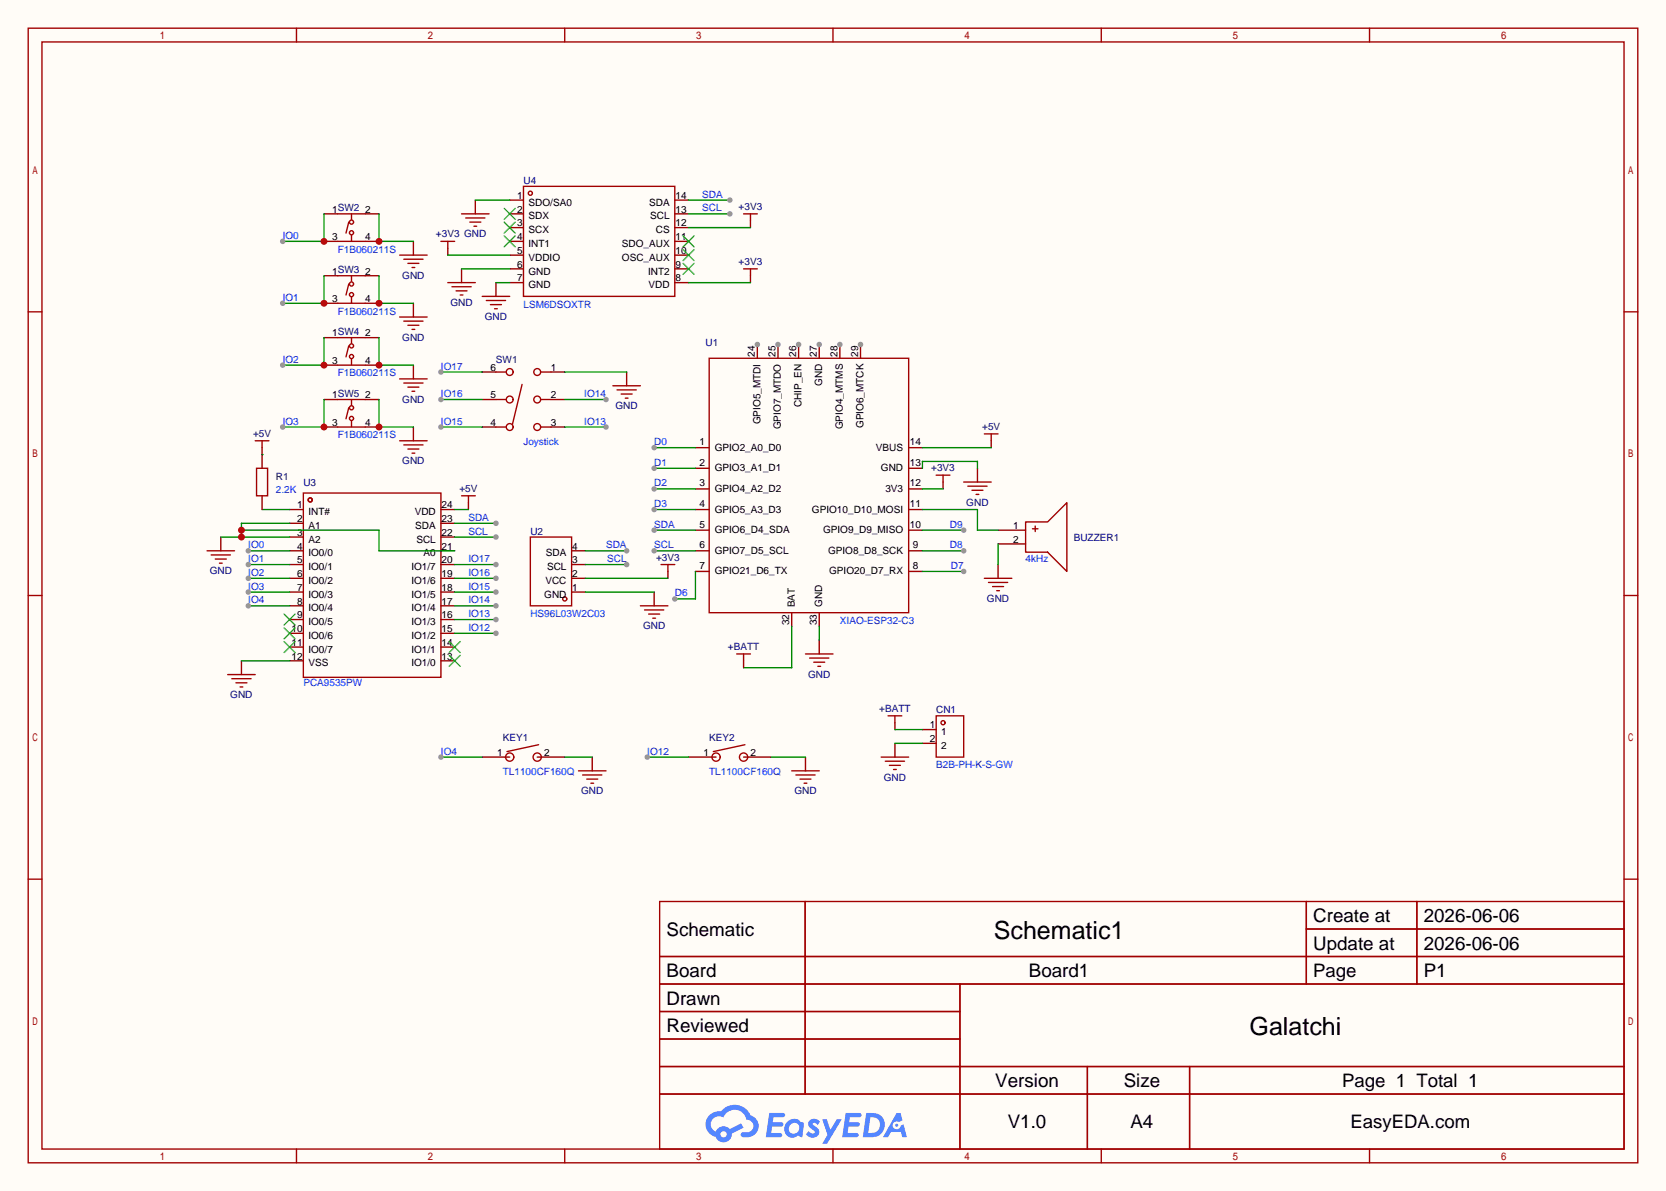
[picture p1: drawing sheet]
<svg xmlns="http://www.w3.org/2000/svg" width="308mm" height="220mm" viewBox="0 0 308 220" stroke-linecap="round" stroke-linejoin="round" font-family="sans-serif">
<path d="M0 0h307.6v220h-307.6z" fill="#fffcf7"/>
<g fill="none" stroke="#a10000" stroke-width=".25">
<path d="M5.2 5.2h297.2v209.6h-297.2zM7.7 7.7h292.1v204.5h-292.1zM54.7 5.2v2.5M104.3 5.2v2.5M153.8 5.2v2.5M203.3 5.2v2.5M252.9 5.2v2.5M5.2 57.6h2.5M299.8 57.6h2.6M5.2 110h2.5M299.8 110h2.6M5.2 162.4h2.5"/>
<path d="M121.8 166.5h178v45.7h-178zM121.8 176.7h178M148.7 166.5v35.6M241.2 166.5v15.2M241.2 171.6h58.6M261.6 166.5v15.2M299.8 162.4h2.6M121.8 181.7h178M121.8 186.8h55.4M121.8 197h178M121.8 191.9h55.4M177.2 181.7v30.5"/>
<path d="M200.8 197v15.2M219.6 197v15.2M54.7 212.2v2.6M104.3 212.2v2.6M121.8 202.1h178M153.8 212.2v2.6M203.3 212.2v2.6M252.9 212.2v2.6"/>
</g>
<g fill="#5487ff">
<path d="M149.5 206.9a1.3 1.3 0 0 1 1.9 .3l-.4 .6a.54 .54 0 0 0-1-.2l.2 .2a1.58 1.58 0 0 1 1 1.5 1.43 1.43 0 0 1-2.4 .2l.5-.6a.64 .64 0 0 0 .5 .5 .64 .64 0 0 0 .6-.3l-.1-.3a1.6 1.6 0 0 1-1.1-1.5z"/>
<path d="M151.8 206.7h.8l.7 2 1.2-2h.9l-2.7 4.5h-.9l1-1.6z"/>
<path d="M142 205.5h1.7a1.31 1.31 0 0 1 1.2 .2 .4 .4 0 0 1-.3 .6h-1.8l-.1 1h1.6a.4 .4 0 0 1 .3 .4 .4 .4 0 0 1-.4 .4h-1.6l-.2 1.2 .8-.1a1.23 1.23 0 0 1 1.2 .2 .39 .39 0 0 1-.4 .6h-2.6z"/>
<path d="M156.1 205.5h1.7a1.32 1.32 0 0 1 1.2 .2 .39 .39 0 0 1-.3 .6h-1.8l-.1 1h1.6a.4 .4 0 0 1 .4 .4 .4 .4 0 0 1-.5 .4h-1.6l-.2 1.1h.8a1.23 1.23 0 0 1 1.2 .2 .39 .39 0 0 1-.4 .6h-2.6z"/>
<path d="M165.5 205.6h.8l.3 1.3-.6 .3a.75 .75 0 0 0-1.1 .3 .75 .75 0 0 0 .5 1.1 .75 .75 0 0 0 .9-.7l.5-.3 .6 2.4h-.8l-.3-.9h-1.8l-.5 .9h-1z"/>
<path d="M159.9 205.6l-.6 4.4h1.4a2.27 2.27 0 0 0 2.7-2.3 2.27 2.27 0 0 0-2.7-2.1zM160.7 206.3a1.5 1.5 0 0 1 1.8 1.6 1.5 1.5 0 0 1-1.9 1.3h-.3z"/>
<path d="M145.4 207.2a1.62 1.62 0 0 0-.4 2.1 1.62 1.62 0 0 0 2 .6l.3-.2 .4 .2 .4 .1 .3-2.4-.1-.3-.5-.1a1.58 1.58 0 0 0-2.4 0zM146 207.7a.99 .99 0 0 1 1.6 .3 .99 .99 0 0 1-.9 1.4 .94 .94 0 0 1-1-.6 .94 .94 0 0 1 .3-1.1z"/>
<path d="M131 206a2.37 2.37 0 0 0 1.1 4 1.54 1.54 0 0 0 1.8 1 1.54 1.54 0 0 0 1.2-1.6l2.2-1.1-.5-.8-2.1 1a1.57 1.57 0 0 0-2.6 .5 1.5 1.5 0 0 1-.7-2.1 1.5 1.5 0 0 1 2.2-.5 2.23 2.23 0 0 1 2.3-1.4 2.23 2.23 0 0 1 2 1.8 1.16 1.16 0 0 1 1.2 1.1 1.16 1.16 0 0 1-1.1 1.2h-.7a.47 .47 0 0 0-.5 .4 .47 .47 0 0 0 .4 .5 2.23 2.23 0 0 0 2.2-.6 2.23 2.23 0 0 0 .5-2.3 2.16 2.16 0 0 0-1.3-1.1 3.2 3.2 0 0 0-5.5-.7l-1.1 .1zM133 209.5a.6 .6 0 0 1 1.2 0 .6 .6 0 0 1-1.2 0z"/>
<circle cx="165.6" cy="207.8" r=".28"/>
</g>
<path d="M139.8 63.6v2.6M128.4 82.7h2.5M128.4 86.5h2.5M128.4 90.3h2.5M128.4 94.1h2.5M128.4 97.9h2.5M128.4 101.7h2.5M128.4 105.5h2.5" fill="none" stroke="#870000" stroke-width=".25"/>
<circle cx="139.8" cy="63.6" r=".51" fill="#999"/>
<path d="M143.6 63.6v2.6" fill="none" stroke="#870000" stroke-width=".25"/>
<circle cx="143.6" cy="63.6" r=".51" fill="#999"/>
<path d="M147.4 63.6v2.6M146.2 113.2v2.5" fill="none" stroke="#870000" stroke-width=".25"/>
<circle cx="147.4" cy="63.6" r=".51" fill="#999"/>
<path d="M151.3 63.6v2.6" fill="none" stroke="#870000" stroke-width=".25"/>
<circle cx="151.3" cy="63.6" r=".51" fill="#999"/>
<path d="M155.1 63.6v2.6M151.3 113.2v2.5" fill="none" stroke="#870000" stroke-width=".25"/>
<circle cx="155.1" cy="63.6" r=".51" fill="#999"/>
<path d="M158.9 63.6v2.6" fill="none" stroke="#870000" stroke-width=".25"/>
<circle cx="158.9" cy="63.6" r=".51" fill="#999"/>
<g fill="none" stroke="#870000" stroke-width=".25">
<path d="M87.8 37v2.5M76.3 44.6v2.5M76.3 56v2.5M82.7 45.8v1.3M85.2 49.7v2.5M91.6 52.2v2.5M138.6 40.8v1.2M138.6 50.9v1.3M76.3 67.4v2.6M76.3 78.9v2.5M115.7 68.7v2.5M40.8 99.2v2.5"/>
<path d="M48.4 82.7v1.2M86.5 92.8v1.3M167.8 82.7h2.5M167.8 86.5h2.5M167.8 90.3h2.5M167.8 94.1h2.5M167.8 97.9h2.5M174.1 89v1.3M180.5 86.5v2.5M183 81.4v1.3M105.5 101.7h2.6M105.5 109.3h2.6"/>
<path d="M105.5 106.8h2.6M105.5 104.3h2.6M120.8 109.3v2.6M123.3 105.5v1.3M151.3 118.2v2.6M167.8 101.7h2.5M167.8 105.5h2.5M184.3 104.3v2.5M44.6 122v2.6M109.3 139.8v2.6M137.3 122v1.3M148.7 139.8v2.6"/>
<path d="M165.2 133.5v1.2M165.2 137.3v2.5"/>
</g>
<g fill="none" stroke="#a10000" stroke-width=".25">
<path d="M85.2 39.5h5.1M137.3 39.5h2.5M138.6 39.5v1.3M73.8 58.5h5.1M73.8 47.1h5.1M74.5 59.3h3.6M74.5 47.9h3.6M75.3 48.6h2M76.1 49.4h.5M81.4 44.6h2.5M82.7 52.2h5.1M82.7 44.6v1.2"/>
<path d="M83.4 53h3.6M84.2 53.7h2M85 54.5h.5M86 40.3h3.5M86.7 41h2.1M87.5 41.8h.5M89 54.7h5.1M89.8 55.5h3.5M90.6 56.3h2M91.3 57h.5M137.3 49.7h2.5M138.6 49.7v1.2"/>
<path d="M73.8 70h5.1M74.5 70.7h3.6M75.3 60.1h2M75.3 71.5h2M76.1 60.8h.5M76.1 72.3h.5M113.2 71.2h5M113.9 72h3.6M114.7 72.8h2M115.4 73.5h.6M130.9 66.2h36.9v47h-36.9zM47.1 81.4h2.6"/>
<path d="M48.4 81.4v1.3M73.8 81.4h5.1M74.5 82.2h3.6M75.3 82.9h2M76.1 83.7h.5M85.2 91.6h2.6M86.5 91.6v1.2M97.9 99.2h7.6v12.7h-7.6zM172.8 87.8h2.6M174.1 87.8v1.2M177.9 89h5.1M178.7 89.8h3.5"/>
<path d="M179.5 90.6h2M180.2 91.3h.5M181.7 80.1h2.6M183 80.1v1.3M38.2 101.7h5.1M39 102.5h3.5M39.8 103.3h2M40.5 104h.5M118.2 111.9h5.1M119 112.6h3.6M119.8 113.4h2M120.5 114.2h.5"/>
<path d="M122 104.3h2.6M123.3 104.3v1.2M181.7 106.8h5.1M182.5 107.6h3.6M183.3 108.3h2M184 109.1h.5M42 124.6h5.1M42.8 125.3h3.6M43.6 126.1h2M44.3 126.9h.5M136 120.8h2.6M137.3 120.8v1.2"/>
<path d="M148.7 120.8h5.1M149.5 121.5h3.5M150.2 122.3h2.1M151 123.1h.5M162.7 139.8h5.1M164 132.2h2.5M165.2 132.2v1.3M106.8 142.4h5.1M107.6 143.1h3.5M108.3 143.9h2.1M109.1 144.7h.5M146.2 142.4h5.1"/>
<path d="M146.9 143.1h3.6M147.7 143.9h2M148.5 144.7h.5M163.4 140.6h3.6M164.2 141.4h2M165 142.1h.5"/>
<circle cx="104.3" cy="110.6" r=".38"/>
</g>
<path d="M170.3 86.5v-1.3h10.2v1.3M170.3 82.7h12.7M170.3 90.3h3.8M108.1 109.3h12.7M108.1 106.8h15.2M108.1 104.3h7.6M146.2 115.7v7.6h-8.9M151.3 115.7v2.5" fill="none" stroke="#008700" stroke-width=".25"/>
<circle cx="115.7" cy="104.3" r=".51" fill="#999"/>
<g fill="none" stroke="#a10000" stroke-width=".25">
<path d="M91.6 68.7h1.7M91.6 73.8h1.7M91.6 78.9h1.7M96.4 71l-1.8 7.4M99.9 68.7h1.8M99.9 73.8h1.8M99.9 78.9h1.8M189.4 96.4h4l3.6-3.6v12.7l-3.6-3.5h-4zM190.6 97.7h1M191.1 97.2v1"/>
<circle cx="94.1" cy="73.8" r=".63"/>
<circle cx="94.1" cy="78.9" r=".63"/>
<circle cx="94.1" cy="68.7" r=".63"/>
<circle cx="99.2" cy="73.8" r=".63"/>
<circle cx="99.2" cy="78.9" r=".63"/>
<circle cx="99.2" cy="68.7" r=".63"/>
</g>
<path d="M89 68.7h2.6M89 73.8h2.6M89 78.9h2.6M101.7 68.7h2.6M101.7 73.8h2.6M101.7 78.9h2.6M184.3 97.9h5.1M184.3 100.5h5.1" fill="none" stroke="#870000" stroke-width=".25"/>
<path d="M104.3 68.7h11.4M120.8 94.1h7.6M170.3 94.1h10.2v3.8h3.8M184.3 100.5v3.8" fill="none" stroke="#008700" stroke-width=".25"/>
<circle cx="120.8" cy="94.1" r=".51" fill="#999"/>
<path d="M120.8 90.3h7.6" fill="none" stroke="#008700" stroke-width=".25"/>
<circle cx="120.8" cy="90.3" r=".51" fill="#999"/>
<path d="M120.8 86.5h7.6" fill="none" stroke="#008700" stroke-width=".25"/>
<circle cx="120.8" cy="86.5" r=".51" fill="#999"/>
<path d="M120.8 82.7h7.6" fill="none" stroke="#008700" stroke-width=".25"/>
<circle cx="120.8" cy="82.7" r=".51" fill="#999"/>
<path d="M170.3 105.5h7.6" fill="none" stroke="#008700" stroke-width=".25"/>
<circle cx="177.9" cy="105.5" r=".51" fill="#999"/>
<path d="M81.4 68.7h7.6" fill="none" stroke="#008700" stroke-width=".25"/>
<circle cx="81.4" cy="68.7" r=".51" fill="#999"/>
<path d="M81.4 73.8h7.6" fill="none" stroke="#008700" stroke-width=".25"/>
<circle cx="81.4" cy="73.8" r=".51" fill="#999"/>
<path d="M81.4 78.9h7.6" fill="none" stroke="#008700" stroke-width=".25"/>
<circle cx="81.4" cy="78.9" r=".51" fill="#999"/>
<path d="M104.3 78.9h7.6" fill="none" stroke="#008700" stroke-width=".25"/>
<circle cx="111.9" cy="78.9" r=".51" fill="#999"/>
<path d="M104.3 73.8h7.6" fill="none" stroke="#008700" stroke-width=".25"/>
<circle cx="111.9" cy="73.8" r=".51" fill="#999"/>
<path d="M128.4 105.5v5.1h-3.8" fill="none" stroke="#008700" stroke-width=".25"/>
<circle cx="124.6" cy="110.6" r=".51" fill="#999"/>
<path d="M170.3 101.7h7.6" fill="none" stroke="#008700" stroke-width=".25"/>
<circle cx="177.9" cy="101.7" r=".51" fill="#999"/>
<path d="M170.3 97.9h7.6" fill="none" stroke="#008700" stroke-width=".25"/>
<circle cx="177.9" cy="97.9" r=".51" fill="#999"/>
<g fill="none" stroke="#a10000" stroke-width=".25">
<path d="M47.4 86.5h2v5.1h-2zM56 91.1h25.4v34h-25.4z"/>
<circle cx="57.3" cy="92.3" r=".38"/>
</g>
<g fill="none" stroke="#870000" stroke-width=".25">
<path d="M48.4 83.9v2.6M48.4 91.6v2.5M53.5 94.1h2.5M53.5 96.6h2.5M53.5 99.2h2.5M81.4 94.1h2.5M81.4 96.6h2.5M81.4 99.2h2.5M53.5 101.7h2.5M53.5 104.3h2.5M53.5 106.8h2.5M53.5 109.3h2.5"/>
<path d="M53.5 111.9h2.5M53.5 114.4h2.5M53.5 117h2.5M53.5 119.5h2.5M81.4 101.7h2.5M81.4 104.3h2.5M81.4 106.8h2.5M81.4 109.3h2.5M81.4 111.9h2.5M81.4 114.4h2.5M81.4 117h2.5M81.4 119.5h2.5"/>
<path d="M53.5 122h2.5M81.4 122h2.5"/>
</g>
<path d="M52.5 113.4l2 2M52.5 116l2 2M52.5 118.5l2 2M54.5 113.4l-2 2M54.5 116l-2 2M54.5 118.5l-2 2M82.9 118.5l2.1 2M85 118.5l-2.1 2M82.9 121l2.1 2.1M85 121l-2.1 2.1" fill="none" stroke="#3c3" stroke-width=".25"/>
<path d="M40.8 99.2h12.7M44.6 97.9h25.4v3.8h13.9M48.4 83.9h.1M48.4 94.1h5.1M53.5 96.6h-8.9v2.6M83.9 94.1h2.6" fill="none" stroke="#008700" stroke-width=".25"/>
<g fill="#c00">
<circle cx="44.6" cy="99.2" r=".63"/>
<circle cx="44.6" cy="97.9" r=".63"/>
</g>
<path d="M120.8 97.9h7.6M44.6 122h8.9" fill="none" stroke="#008700" stroke-width=".25"/>
<circle cx="120.8" cy="97.9" r=".51" fill="#999"/>
<path d="M120.8 101.7h7.6" fill="none" stroke="#008700" stroke-width=".25"/>
<circle cx="120.8" cy="101.7" r=".51" fill="#999"/>
<path d="M108.1 101.7h7.6" fill="none" stroke="#008700" stroke-width=".25"/>
<circle cx="115.7" cy="101.7" r=".51" fill="#999"/>
<path d="M83.9 96.6h7.7" fill="none" stroke="#008700" stroke-width=".25"/>
<circle cx="91.6" cy="96.6" r=".51" fill="#999"/>
<path d="M83.9 99.2h7.7" fill="none" stroke="#008700" stroke-width=".25"/>
<circle cx="91.6" cy="99.2" r=".51" fill="#999"/>
<g fill="none" stroke="#870000" stroke-width=".25">
<path d="M59.8 39.5h2.6M67.4 39.5h2.6M59.8 44.6h2.6M59.8 56h2.6M59.8 50.9h2.6M67.4 44.6h2.6M67.4 56h2.6M67.4 50.9h2.6M59.8 67.4h2.6M59.8 62.4h2.6M59.8 78.9h2.6M59.8 73.8h2.6"/>
<path d="M67.4 67.4h2.6M67.4 62.4h2.6M67.4 78.9h2.6M67.4 73.8h2.6"/>
</g>
<g fill="none" stroke="#a10000" stroke-width=".25">
<path d="M62.4 39.5h5M64.9 39.5v1M62.4 44.6h5M62.4 56h5M62.4 50.9h5M64.4 41l-.5 2.1M64.4 52.5l-.5 2M64.9 43.5v1M64.9 50.9v1M64.9 54.9v1M62.4 67.4h5M62.4 62.4h5"/>
<path d="M62.4 78.9h5M62.4 73.8h5M64.4 63.9l-.5 2M64.4 75.3l-.5 2M64.9 62.4v1M64.9 66.4v1M64.9 73.8v1M64.9 77.8v1"/>
<circle cx="64.9" cy="52.5" r=".38"/>
<circle cx="64.9" cy="43" r=".38"/>
<circle cx="64.9" cy="54.4" r=".38"/>
<circle cx="64.9" cy="41" r=".38"/>
<circle cx="64.9" cy="77.3" r=".38"/>
<circle cx="64.9" cy="63.9" r=".38"/>
<circle cx="64.9" cy="75.3" r=".38"/>
<circle cx="64.9" cy="65.8" r=".38"/>
</g>
<path d="M59.8 73.8v5.1h-7.6" fill="none" stroke="#008700" stroke-width=".25"/>
<circle cx="59.8" cy="78.9" r=".63" fill="#c00"/>
<circle cx="52.2" cy="78.9" r=".51" fill="#999"/>
<path d="M59.8 62.4v5h-7.6" fill="none" stroke="#008700" stroke-width=".25"/>
<circle cx="59.8" cy="67.4" r=".63" fill="#c00"/>
<circle cx="52.2" cy="67.4" r=".51" fill="#999"/>
<path d="M59.8 50.9v5.1h-7.6" fill="none" stroke="#008700" stroke-width=".25"/>
<circle cx="59.8" cy="56" r=".63" fill="#c00"/>
<circle cx="52.2" cy="56" r=".51" fill="#999"/>
<path d="M59.8 39.5v5.1h-7.6" fill="none" stroke="#008700" stroke-width=".25"/>
<circle cx="59.8" cy="44.6" r=".63" fill="#c00"/>
<circle cx="52.2" cy="44.6" r=".51" fill="#999"/>
<path d="M70 73.8v5.1h6.3" fill="none" stroke="#008700" stroke-width=".25"/>
<circle cx="70" cy="78.9" r=".63" fill="#c00"/>
<path d="M70 62.4v5h6.3" fill="none" stroke="#008700" stroke-width=".25"/>
<circle cx="70" cy="67.4" r=".63" fill="#c00"/>
<path d="M70 50.9v5.1h6.3" fill="none" stroke="#008700" stroke-width=".25"/>
<circle cx="70" cy="56" r=".63" fill="#c00"/>
<path d="M70 39.5v5.1h6.3" fill="none" stroke="#008700" stroke-width=".25"/>
<circle cx="70" cy="44.6" r=".63" fill="#c00"/>
<path d="M45.8 104.3h7.7" fill="none" stroke="#008700" stroke-width=".25"/>
<circle cx="45.8" cy="104.3" r=".51" fill="#999"/>
<path d="M45.8 101.7h7.7" fill="none" stroke="#008700" stroke-width=".25"/>
<circle cx="45.8" cy="101.7" r=".51" fill="#999"/>
<path d="M45.8 106.8h7.7" fill="none" stroke="#008700" stroke-width=".25"/>
<circle cx="45.8" cy="106.8" r=".51" fill="#999"/>
<path d="M45.8 109.3h7.7" fill="none" stroke="#008700" stroke-width=".25"/>
<circle cx="45.8" cy="109.3" r=".51" fill="#999"/>
<path d="M45.8 111.9h7.7" fill="none" stroke="#008700" stroke-width=".25"/>
<circle cx="45.8" cy="111.9" r=".51" fill="#999"/>
<path d="M83.9 117h7.7" fill="none" stroke="#008700" stroke-width=".25"/>
<circle cx="91.6" cy="117" r=".51" fill="#999"/>
<path d="M83.9 114.4h7.7" fill="none" stroke="#008700" stroke-width=".25"/>
<circle cx="91.6" cy="114.4" r=".51" fill="#999"/>
<path d="M83.9 111.9h7.7" fill="none" stroke="#008700" stroke-width=".25"/>
<circle cx="91.6" cy="111.9" r=".51" fill="#999"/>
<path d="M83.9 109.3h7.7" fill="none" stroke="#008700" stroke-width=".25"/>
<circle cx="91.6" cy="109.3" r=".51" fill="#999"/>
<path d="M83.9 106.8h7.7" fill="none" stroke="#008700" stroke-width=".25"/>
<circle cx="91.6" cy="106.8" r=".51" fill="#999"/>
<path d="M83.9 104.3h7.7" fill="none" stroke="#008700" stroke-width=".25"/>
<circle cx="91.6" cy="104.3" r=".51" fill="#999"/>
<path d="M89 139.8h5.1M99.2 139.8h5.1M127.1 139.8h5.1M137.3 139.8h5.1" fill="none" stroke="#870000" stroke-width=".25"/>
<g fill="none" stroke="#a10000" stroke-width=".25">
<path d="M99.4 137.5l-5.8 1.3M137.5 137.5l-5.8 1.3"/>
<circle cx="94.1" cy="139.8" r=".76"/>
<circle cx="99.2" cy="139.8" r=".76"/>
<circle cx="132.2" cy="139.8" r=".76"/>
<circle cx="137.3" cy="139.8" r=".76"/>
</g>
<path d="M81.4 139.8h7.6" fill="none" stroke="#008700" stroke-width=".25"/>
<circle cx="81.4" cy="139.8" r=".51" fill="#999"/>
<path d="M119.5 139.8h7.6" fill="none" stroke="#008700" stroke-width=".25"/>
<circle cx="119.5" cy="139.8" r=".51" fill="#999"/>
<path d="M87.8 37h6.3M127.1 39.5h7.6M82.7 47.1h11.4M85.2 49.7h8.9M91.6 52.2h2.5M127.1 52.2h11.5M127.1 42h11.5M104.3 139.8h5M142.4 139.8h6.3" fill="none" stroke="#008700" stroke-width=".25"/>
<g fill="none" stroke="#a10000" stroke-width=".25">
<path d="M96.6 34.4h28v20.3h-28z"/>
<circle cx="97.9" cy="35.7" r=".38"/>
</g>
<g fill="none" stroke="#870000" stroke-width=".25">
<path d="M94.1 37h2.5M94.1 39.5h2.5M124.6 37h2.5M124.6 39.5h2.5M94.1 42h2.5M94.1 44.6h2.5M94.1 47.1h2.5M94.1 49.7h2.5M94.1 52.2h2.5M124.6 42h2.5M124.6 44.6h2.5M124.6 47.1h2.5"/>
<path d="M124.6 49.7h2.5M124.6 52.2h2.5"/>
</g>
<path d="M93.1 38.5l2 2M95.1 38.5l-2 2M93.1 41l2 2.1M93.1 43.6l2 2M95.1 41l-2 2.1M95.1 43.6l-2 2M126.1 48.6l2 2.1M126.1 46.1l2 2M126.1 43.6l2 2M128.1 48.6l-2 2.1M128.1 46.1l-2 2M128.1 43.6l-2 2" fill="none" stroke="#3c3" stroke-width=".25"/>
<circle cx="134.7" cy="39.5" r=".51" fill="#999"/>
<path d="M127.1 37h7.6" fill="none" stroke="#008700" stroke-width=".25"/>
<circle cx="134.7" cy="37" r=".51" fill="#999"/>
<g fill="none" stroke="#a10000" stroke-width=".25">
<path d="M172.8 132.2h5.1v7.6h-5.1z"/>
<circle cx="174.1" cy="133.5" r=".38"/>
</g>
<path d="M170.3 134.7h2.5M170.3 137.3h2.5" fill="none" stroke="#870000" stroke-width=".25"/>
<path d="M165.2 134.7h5.1M165.2 137.3h5.1" fill="none" stroke="#008700" stroke-width=".25"/>
<g font-size="4.6">
<text x="183.5" y="173.4">Schematic1</text>
<text x="230.7" y="191.2">Galatchi</text>
</g>
<g font-size="3.5">
<text x="123.1" y="172.8">Schematic</text>
<text x="242.5" y="170.3">Create at</text>
<text x="262.9" y="170.3">2026-06-06</text>
<text x="242.5" y="175.4">Update at</text>
<text x="262.9" y="175.4">2026-06-06</text>
<text x="123.1" y="180.5">Board</text>
<text x="123.1" y="185.5">Drawn</text>
<text x="190" y="180.5">Board1</text>
<text x="262.9" y="180.5">P1</text>
<text x="123.1" y="190.6">Reviewed</text>
<text x="183.8" y="200.8">Version</text>
<text x="207.5" y="200.8">Size</text>
<text x="186.1" y="208.4">V1.0</text>
<text x="208.7" y="208.4">A4</text>
</g>
<g font-size="3.4">
<text x="242.5" y="180.4">Page</text>
<text x="247.8" y="200.8">Page 1 Total 1</text>
<text x="249.3" y="208.4">EasyEDA.com</text>
</g>
<g font-size="1.8" fill="#000080">
<text x="96.6" y="34">U4</text>
<text x="136.4" y="38.8">+3V3</text>
<text x="80.5" y="43.9">+3V3 GND</text>
<text x="74.3" y="51.5">GND</text>
<text x="136.4" y="48.9">+3V3</text>
<text x="83.2" y="56.6">GND</text>
<text x="89.5" y="59.1">GND</text>
<text x="74.3" y="62.9">GND</text>
<text x="130.3" y="63.9">U1</text>
<text x="91.6" y="67">SW1</text>
<text x="74.3" y="74.3">GND</text>
<text x="113.6" y="75.6">GND</text>
<text x="46.7" y="80.7">+5V</text>
<text x="181.3" y="79.4">+5V</text>
<text x="50.9" y="88.6">R1</text>
<text x="56" y="89.8">U3</text>
<text x="74.3" y="85.8">GND</text>
<text x="171.9" y="87">+3V3</text>
<text x="84.8" y="90.9">+5V</text>
<text x="178.4" y="93.4">GND</text>
<text x="97.9" y="98.7">U2</text>
<text x="198.2" y="100">BUZZER1</text>
<text x="38.7" y="106.1">GND</text>
<text x="121.1" y="103.6">+3V3</text>
<text x="182.2" y="111.2">GND</text>
<text x="118.7" y="116.3">GND</text>
<text x="134.4" y="120.1">+BATT</text>
<text x="149.2" y="125.1">GND</text>
<text x="42.5" y="129">GND</text>
<text x="162.3" y="131.5">+BATT</text>
<text x="172.8" y="131.7">CN1</text>
<text x="92.8" y="136.8">KEY1</text>
<text x="130.9" y="136.8">KEY2</text>
<text x="107.3" y="146.7">GND</text>
<text x="146.7" y="146.7">GND</text>
<text x="163.2" y="144.2">GND</text>
</g>
<g font-size="1.8">
<text x="61.3" y="39.3">1SW2</text>
<text x="67.4" y="39.3">2</text>
<text x="95.5" y="36.7">1</text>
<text x="95.5" y="39.3">2</text>
<text x="95.5" y="41.8">3</text>
<text x="97.6" y="38">SDO/SA0</text>
<text x="97.6" y="40.5">SDX</text>
<text x="119.8" y="38">SDA</text>
<text x="120.1" y="40.5">SCL</text>
<text x="124.7" y="41.8">12</text>
<text x="124.7" y="39.3">13</text>
<text x="124.7" y="36.7">14</text>
<text x="61.3" y="44.3">3</text>
<text x="67.4" y="44.3">4</text>
<text x="95.5" y="44.3">4</text>
<text x="95.5" y="46.9">5</text>
<text x="97.6" y="43.1">SCX</text>
<text x="97.6" y="45.6">INT1</text>
<text x="114.8" y="45.6">SDO_AUX</text>
<text x="121.1" y="43.1">CS</text>
<text x="124.7" y="46.9">10</text>
<text x="124.7" y="44.3">11</text>
<text x="61.3" y="50.7">1SW3</text>
<text x="67.4" y="50.7">2</text>
<text x="95.5" y="49.4">6</text>
<text x="95.5" y="52">7</text>
<text x="97.6" y="48.2">VDDIO</text>
<text x="97.6" y="50.7">GND</text>
<text x="97.6" y="53.2">GND</text>
<text x="114.8" y="48.2">OSC_AUX</text>
<text x="119.6" y="50.7">INT2</text>
<text x="119.7" y="53.2">VDD</text>
<text x="124.7" y="52">8</text>
<text x="124.7" y="49.4">9</text>
<text x="61.3" y="55.8">3</text>
<text x="67.4" y="55.8">4</text>
<text x="61.3" y="62.1">1SW4</text>
<text x="67.4" y="62.1">2</text>
<text x="139.4" y="65.9" transform="rotate(-90 139.4 65.9)">24</text>
<text x="143.2" y="65.9" transform="rotate(-90 143.2 65.9)">25</text>
<text x="147" y="65.9" transform="rotate(-90 147 65.9)">26</text>
<text x="150.8" y="65.9" transform="rotate(-90 150.8 65.9)">27</text>
<text x="154.6" y="65.9" transform="rotate(-90 154.6 65.9)">28</text>
<text x="158.4" y="65.9" transform="rotate(-90 158.4 65.9)">29</text>
<text x="61.3" y="67.2">3</text>
<text x="67.4" y="67.2">4</text>
<text x="90.5" y="68.5">6</text>
<text x="101.7" y="68.5">1</text>
<text x="151.8" y="71.3" transform="rotate(-90 151.8 71.3)">GND</text>
<text x="61.3" y="73.6">1SW5</text>
<text x="67.4" y="73.6">2</text>
<text x="90.5" y="73.6">5</text>
<text x="101.7" y="73.6">2</text>
<text x="148" y="75.2" transform="rotate(-90 148 75.2)">CHIP_EN</text>
<text x="61.3" y="78.6">3</text>
<text x="67.4" y="78.6">4</text>
<text x="90.5" y="78.6">4</text>
<text x="101.7" y="78.6">3</text>
<text x="129.2" y="82.2">1</text>
<text x="132" y="83.2">GPIO2_A0_D0</text>
<text x="140.4" y="78.4" transform="rotate(-90 140.4 78.4)">GPIO5_MTDI</text>
<text x="144.2" y="79.3" transform="rotate(-90 144.2 79.3)">GPIO7_MTDO</text>
<text x="155.6" y="79.3" transform="rotate(-90 155.6 79.3)">GPIO4_MTMS</text>
<text x="159.4" y="79.1" transform="rotate(-90 159.4 79.1)">GPIO6_MTCK</text>
<text x="161.7" y="83.2">VBUS</text>
<text x="168" y="82.2">14</text>
<text x="129.2" y="86">2</text>
<text x="129.2" y="89.8">3</text>
<text x="132" y="87">GPIO3_A1_D1</text>
<text x="162.6" y="87">GND</text>
<text x="168" y="86">13</text>
<text x="168" y="89.8">12</text>
<text x="54.9" y="93.9">1</text>
<text x="56.9" y="95.1">INT#</text>
<text x="76.6" y="95.1">VDD</text>
<text x="81.5" y="93.9">24</text>
<text x="129.2" y="93.6">4</text>
<text x="132" y="90.9">GPIO4_A2_D2</text>
<text x="132" y="94.7">GPIO5_A3_D3</text>
<text x="149.9" y="94.7">GPIO10_D10_MOSI</text>
<text x="163.5" y="90.9">3V3</text>
<text x="168" y="93.6">11</text>
<text x="54.9" y="96.4">2</text>
<text x="54.9" y="99">3</text>
<text x="54.9" y="101.5">4</text>
<text x="56.9" y="97.7">A1</text>
<text x="56.9" y="100.2">A2</text>
<text x="76.7" y="97.7">SDA</text>
<text x="76.9" y="100.2">SCL</text>
<text x="81.5" y="101.5">21</text>
<text x="81.5" y="99">22</text>
<text x="81.5" y="96.4">23</text>
<text x="105.7" y="101.5">4</text>
<text x="129.2" y="97.5">5</text>
<text x="129.2" y="101.3">6</text>
<text x="132" y="98.5">GPIO6_D4_SDA</text>
<text x="152" y="98.5">GPIO9_D9_MISO</text>
<text x="168" y="97.5">10</text>
<text x="168.5" y="101.3">9</text>
<text x="187.1" y="100.2">2</text>
<text x="187.1" y="97.7">1</text>
<text x="54.9" y="104">5</text>
<text x="54.9" y="106.6">6</text>
<text x="56.9" y="102.8">IO0/0</text>
<text x="56.9" y="105.3">IO0/1</text>
<text x="56.9" y="107.8">IO0/2</text>
<text x="75.9" y="107.8">IO1/6</text>
<text x="75.9" y="105.3">IO1/7</text>
<text x="78.2" y="102.8">A0</text>
<text x="81.5" y="106.6">19</text>
<text x="81.5" y="104">20</text>
<text x="100.7" y="107.8">VCC</text>
<text x="100.8" y="102.8">SDA</text>
<text x="101" y="105.3">SCL</text>
<text x="105.7" y="106.6">2</text>
<text x="105.7" y="104">3</text>
<text x="129.2" y="105.1">7</text>
<text x="132" y="102.3">GPIO7_D5_SCL</text>
<text x="132" y="106.1">GPIO21_D6_TX</text>
<text x="152.9" y="102.3">GPIO8_D8_SCK</text>
<text x="153.1" y="106.1">GPIO20_D7_RX</text>
<text x="168.5" y="105.1">8</text>
<text x="54.9" y="109.1">7</text>
<text x="54.9" y="111.7">8</text>
<text x="56.9" y="110.4">IO0/3</text>
<text x="56.9" y="112.9">IO0/4</text>
<text x="75.9" y="112.9">IO1/4</text>
<text x="75.9" y="110.4">IO1/5</text>
<text x="81.5" y="111.7">17</text>
<text x="81.5" y="109.1">18</text>
<text x="100.5" y="110.4">GND</text>
<text x="105.7" y="109.1">1</text>
<text x="146.7" y="112.1" transform="rotate(-90 146.7 112.1)">BAT</text>
<text x="151.8" y="112.1" transform="rotate(-90 151.8 112.1)">GND</text>
<text x="53.8" y="116.7">10</text>
<text x="53.8" y="119.3">11</text>
<text x="54.9" y="114.2">9</text>
<text x="56.9" y="115.5">IO0/5</text>
<text x="56.9" y="118">IO0/6</text>
<text x="75.9" y="118">IO1/2</text>
<text x="75.9" y="115.5">IO1/3</text>
<text x="81.5" y="119.3">14</text>
<text x="81.5" y="116.7">15</text>
<text x="81.5" y="114.2">16</text>
<text x="145.7" y="115.5" transform="rotate(-90 145.7 115.5)">32</text>
<text x="150.8" y="115.5" transform="rotate(-90 150.8 115.5)">33</text>
<text x="53.8" y="121.8">12</text>
<text x="56.9" y="120.5">IO0/7</text>
<text x="56.9" y="123.1">VSS</text>
<text x="75.9" y="123.1">IO1/0</text>
<text x="75.9" y="120.5">IO1/1</text>
<text x="81.5" y="121.8">13</text>
<text x="171.7" y="134.5">1</text>
<text x="171.7" y="137.1">2</text>
<text x="173.8" y="135.8">1</text>
<text x="91.8" y="139.6">1</text>
<text x="100.5" y="139.6">2</text>
<text x="129.9" y="139.6">1</text>
<text x="138.6" y="139.6">2</text>
<text x="173.8" y="138.3">2</text>
</g>
<g font-size="1.8" fill="#00f">
<text x="129.7" y="39">SCL</text>
<text x="129.7" y="36.5">SDA</text>
<text x="52.2" y="44.1">IO0</text>
<text x="62.4" y="46.7">F1B060211S</text>
<text x="52.2" y="55.5">IO1</text>
<text x="62.4" y="58.1">F1B060211S</text>
<text x="96.6" y="56.8">LSM6DSOXTR</text>
<text x="52.2" y="67">IO2</text>
<text x="62.4" y="69.5">F1B060211S</text>
<text x="81.4" y="68.2">IO17</text>
<text x="81.4" y="73.3">IO16</text>
<text x="107.9" y="73.3">IO14</text>
<text x="52.2" y="78.4">IO3</text>
<text x="62.4" y="80.9">F1B060211S</text>
<text x="81.4" y="78.4">IO15</text>
<text x="96.6" y="82.2">Joystick</text>
<text x="107.9" y="78.4">IO13</text>
<text x="120.8" y="82.2">D0</text>
<text x="120.8" y="89.8">D2</text>
<text x="120.8" y="86">D1</text>
<text x="50.9" y="91.1">2.2K</text>
<text x="120.8" y="93.6">D3</text>
<text x="45.8" y="101.3">IO0</text>
<text x="86.5" y="96.2">SDA</text>
<text x="86.5" y="98.7">SCL</text>
<text x="111.9" y="101.3">SDA</text>
<text x="120.8" y="97.5">SDA</text>
<text x="120.8" y="101.3">SCL</text>
<text x="175.4" y="101.3">D8</text>
<text x="175.4" y="97.5">D9</text>
<text x="45.8" y="103.8">IO1</text>
<text x="45.8" y="106.3">IO2</text>
<text x="86.5" y="106.3">IO16</text>
<text x="86.5" y="103.8">IO17</text>
<text x="112.1" y="103.8">SCL</text>
<text x="175.6" y="105.1">D7</text>
<text x="189.4" y="103.8">4kHz</text>
<text x="45.8" y="108.9">IO3</text>
<text x="45.8" y="111.4">IO4</text>
<text x="86.5" y="114">IO13</text>
<text x="86.5" y="111.4">IO14</text>
<text x="86.5" y="108.9">IO15</text>
<text x="97.9" y="114">HS96L03W2C03</text>
<text x="124.6" y="110.2">D6</text>
<text x="86.5" y="116.5">IO12</text>
<text x="155.1" y="115.2">XIAO-ESP32-C3</text>
<text x="56" y="126.7">PCA9535PW</text>
<text x="81.4" y="139.4">IO4</text>
<text x="92.8" y="143.2">TL1100CF160Q</text>
<text x="119.5" y="139.4">IO12</text>
<text x="130.9" y="143.2">TL1100CF160Q</text>
<text x="172.8" y="141.9">B2B-PH-K-S-GW</text>
</g>
</svg>
